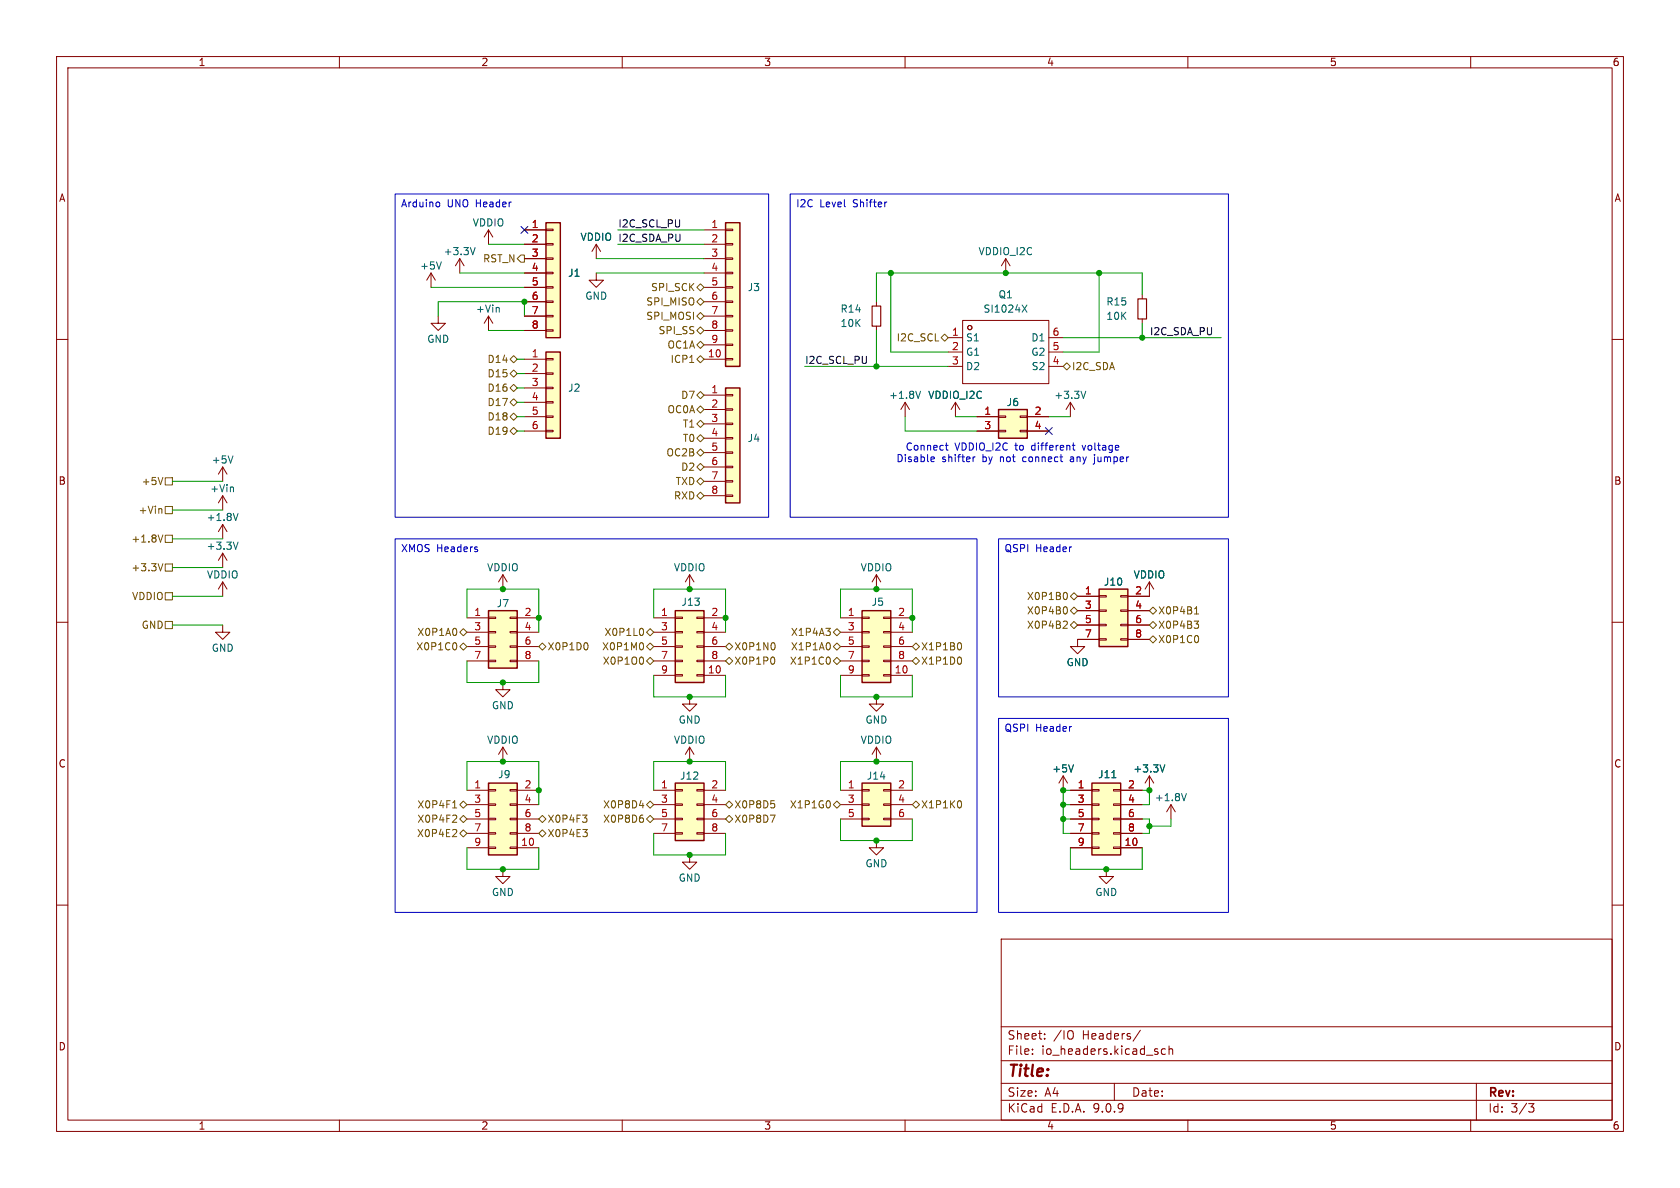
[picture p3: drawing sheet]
<svg xmlns="http://www.w3.org/2000/svg" width="297mm" height="210mm" viewBox="0 0 297 210" stroke-linecap="round" stroke-linejoin="round" font-family="sans-serif">
<g fill="none" stroke="#840000" stroke-width=".18">
<path d="M10 10h277v190h-277zM12 12h273v186h-273zM60 10v2M110 10v2M160 10v2M210 10v2M260 10v2M154.9 53.3v.8M154.9 57.7v.7M167.6 59.7h2.6M170.2 56.6h15.2v11.2h-15.2zM177.8 45.7l-.8 1.3"/>
<path d="M177.8 45.7l.8 1.3M177.8 45.7v2.6M185.4 59.7h2.6M201.9 52.1v.7M201.9 56.4v.8M10 60h2M167.6 62.2h2.6M167.6 64.8h2.6M168.9 71.1l-.8 1.3M168.9 71.1l.8 1.3M168.9 71.1v2.6M185.4 62.2h2.6"/>
<path d="M185.4 64.8h2.6M285 60h2M10 110h2M285 110h2M10 160h2M177 166h108v32h-108zM285 160h2M60 198v2M110 198v2M160 198v2M177 194.5h108M177 191.5h108"/>
<path d="M177 187.5h108M177 181.5h108M182.5 186.3v.1M182.5 185.5v.1M184.7 183.6v.1M184.7 182.8v.1M189.5 182.3a1.07 1.07 0 0 1 0 1.3M197 191.5v3M201.6 182.1l-1.3 2M206 185.5l-.4-.1-.3 .3v.4l.2 .2h.5M206.7 185.5l.2-.1 .3 .1 .1 .9M206.7 184.9v1.5"/>
<path d="M210 198v2M260 198v2M261 191.5v6.5M270.2 195.1h1l-.5 .6 .4 .1 .1 .5-.3 .3h-.4"/>
<circle cx="171.5" cy="57.9" r=".38"/>
</g>
<path d="M180.7 53.9l.8 1.3M181.5 53.9l-.8 1.3" fill="none" stroke="#006464" stroke-width=".18"/>
<path d="M154.2 54.1h1.5v3.6h-1.5zM201.2 52.8h1.5v3.6h-1.5z" fill="none" stroke="#840000" stroke-width=".2"/>
<path d="M176.5 72.4h5.1v5.1h-5.1z" fill="#ffffc2"/>
<path d="M176.5 72.4h5.1v5.1h-5.1z" fill="none" stroke="#840000" stroke-width=".25"/>
<g fill="none" stroke="#840000" stroke-width=".18">
<path d="M172.7 73.7h3.8M172.7 76.2h3.8M176.5 73.5h1.3v.3h-1.3zM176.5 76.1h1.3v.2h-1.3zM180.3 73.5h1.3v.3h-1.3zM180.3 76.1h1.3v.2h-1.3zM181.6 73.7h3.8M181.6 76.2h3.8M189.2 71.1l-.7 1.3M189.2 71.1l.8 1.3M189.2 71.1v2.6M88.9 120.7v1.2h1.3l-1.3 1.3-1.3-1.3h1.3"/>
<path d="M88.9 132.1l-.8 1.3M88.9 132.1l.8 1.3M88.9 132.1v2.5"/>
</g>
<path d="M192 69.2l-.5 1.2" fill="none" stroke="#006464" stroke-width=".18"/>
<path d="M86.4 108h5v10.1h-5z" fill="#ffffc2"/>
<path d="M86.4 108h5v10.1h-5z" fill="none" stroke="#840000" stroke-width=".25"/>
<g fill="none" stroke="#840000" stroke-width=".18">
<path d="M82.5 109.2h3.9M82.5 111.8h3.9M82.5 114.3h3.9M82.5 116.8h3.9M86.4 109.1h1.2v.2h-1.2zM86.4 111.6h1.2v.3h-1.2zM86.4 114.2h1.2v.2h-1.2zM86.4 116.7h1.2v.3h-1.2zM90.2 109.1h1.2v.2h-1.2zM90.2 111.6h1.2v.3h-1.2zM90.2 114.2h1.2v.2h-1.2zM90.2 116.7h1.2v.3h-1.2z"/>
<path d="M91.4 109.2h3.8M91.4 111.8h3.8M91.4 114.3h3.8M91.4 116.8h3.8"/>
</g>
<path d="M86.4 138.4h5v12.7h-5z" fill="#ffffc2"/>
<path d="M86.4 138.4h5v12.7h-5z" fill="none" stroke="#840000" stroke-width=".25"/>
<g fill="none" stroke="#840000" stroke-width=".18">
<path d="M160 71.1l-.7 1.3M160 71.1l.8 1.3M160 71.1v2.6M39.4 97.8l-.8 1.3M39.4 97.8l.7 1.3M39.4 82.6v2.5M39.4 87.6v2.6M39.4 92.7v2.6M39.4 97.8v2.5M39.4 92.7l-.8 1.3M39.4 92.7l.7 1.3M39.4 82.6l-.8 1.2"/>
<path d="M39.4 82.6l.7 1.2M39.4 87.6l-.8 1.3M39.4 87.6l.7 1.3M39.4 110.5v1.3h1.2l-1.2 1.2-1.3-1.2h1.3M39.4 102.9v2.5M39.4 102.9l-.8 1.2M39.4 102.9l.7 1.2M88.9 101.6l-.8 1.3M88.9 101.6l.8 1.3M88.9 101.6v2.5M121.9 101.6l-.7 1.3M121.9 101.6l.8 1.3"/>
<path d="M121.9 101.6v2.5M82.5 139.7h3.9M86.4 139.6h1.2v.2h-1.2zM90.2 139.6h1.2v.2h-1.2zM91.4 139.7h3.8M188 137.2l-.8 1.2M188 137.2l.7 1.2M188 137.2v2.5M82.5 142.2h3.9M82.5 144.8h3.9M82.5 147.3h3.9M82.5 149.9h3.9"/>
<path d="M86.4 142.1h1.2v.3h-1.2zM86.4 144.7h1.2v.2h-1.2zM86.4 147.2h1.2v.2h-1.2zM86.4 149.7h1.2v.3h-1.2zM90.2 142.1h1.2v.3h-1.2zM90.2 144.7h1.2v.2h-1.2zM90.2 147.2h1.2v.2h-1.2zM90.2 149.7h1.2v.3h-1.2zM91.4 142.2h3.8M91.4 144.8h3.8M91.4 147.3h3.8M91.4 149.9h3.8"/>
</g>
<path d="M162.7 69.2l-.4 1.2M41.1 86.1l.2 .2v.6M41.2 80.6l-.4 1.3M42.1 95.8l-.4 1.3M42.1 90.7l-.4 1.3M189.8 135.2l-.4 1.3" fill="none" stroke="#006464" stroke-width=".18"/>
<path d="M193 138.4h5.1v12.7h-5.1z" fill="#ffffc2"/>
<path d="M193 138.4h5.1v12.7h-5.1z" fill="none" stroke="#840000" stroke-width=".25"/>
<g fill="none" stroke="#840000" stroke-width=".18">
<path d="M203.2 102.9v2.5M203.2 102.9l-.8 1.2M203.2 102.9l.8 1.2M189.2 139.7h3.8M193 139.6h1.3v.2h-1.3zM196.8 139.6h1.3v.2h-1.3zM198.1 139.7h3.8M203.2 137.2l-.8 1.2M203.2 137.2l.8 1.2M203.2 137.2v2.5M189.2 142.2h3.8M189.2 144.8h3.8"/>
<path d="M189.2 147.3h3.8M189.2 149.9h3.8M193 142.1h1.3v.3h-1.3zM193 144.7h1.3v.2h-1.3zM193 147.2h1.3v.2h-1.3zM193 149.7h1.3v.3h-1.3zM195.6 153.7v1.2h1.2l-1.2 1.3-1.3-1.3h1.3M196.8 142.1h1.3v.3h-1.3zM196.8 144.7h1.3v.2h-1.3zM196.8 147.2h1.3v.2h-1.3zM196.8 149.7h1.3v.3h-1.3zM198.1 142.2h3.8"/>
<path d="M198.1 144.8h3.8M198.1 147.3h3.8M198.1 149.9h3.8M207 142.2l-.8 1.3M207 142.2l.8 1.3M207 142.2v2.6"/>
</g>
<path d="M196.6 137.5h.7M205.9 135.2l-.4 1.3M209.7 140.3l-.4 1.2" fill="none" stroke="#006464" stroke-width=".18"/>
<path d="M194.3 104.1h5.1v10.2h-5.1z" fill="#ffffc2"/>
<path d="M194.3 104.1h5.1v10.2h-5.1z" fill="none" stroke="#840000" stroke-width=".25"/>
<g fill="none" stroke="#840000" stroke-width=".18">
<path d="M154.9 101.6l-.7 1.3M154.9 101.6l.8 1.3M154.9 101.6v2.5M190.5 105.4h3.8M190.5 108h3.8M190.5 110.5h3.8M194.3 105.3h1.3v.2h-1.3zM194.3 107.8h1.3v.3h-1.3zM194.3 110.4h1.3v.2h-1.3zM194.3 112.9h1.3v.3h-1.3zM194.3 113h-3.8v1.3h1.3l-1.3 1.3-1.3-1.3h1.3M198.1 105.3h1.3v.2h-1.3z"/>
<path d="M198.1 107.8h1.3v.3h-1.3zM198.1 110.4h1.3v.2h-1.3zM198.1 112.9h1.3v.3h-1.3zM199.4 105.4h3.8M199.4 108h3.8M199.4 110.5h3.8M199.4 113h3.8M121.9 123.2v1.3h1.3l-1.3 1.2-1.3-1.2h1.3M154.9 123.2v1.3h1.3l-1.3 1.2-1.2-1.2h1.2M88.9 153.7v1.2h1.3l-1.3 1.3-1.3-1.3h1.3M121.9 151.1v1.3h1.3l-1.3 1.3-1.3-1.3h1.3"/>
</g>
<path d="M152.4 108h5.1v12.7h-5.1z" fill="#ffffc2"/>
<path d="M152.4 108h5.1v12.7h-5.1z" fill="none" stroke="#840000" stroke-width=".25"/>
<g fill="none" stroke="#840000" stroke-width=".18">
<path d="M148.6 109.2h3.8M148.6 111.8h3.8M148.6 114.3h3.8M148.6 116.8h3.8M148.6 119.4h3.8M152.4 109.1h1.3v.2h-1.3zM152.4 111.6h1.3v.3h-1.3zM152.4 114.2h1.3v.2h-1.3zM152.4 116.7h1.3v.3h-1.3zM152.4 119.3h1.3v.2h-1.3zM156.2 109.1h1.3v.2h-1.3zM156.2 111.6h1.3v.3h-1.3z"/>
<path d="M156.2 114.2h1.3v.2h-1.3zM156.2 116.7h1.3v.3h-1.3zM156.2 119.3h1.3v.2h-1.3zM157.5 109.2h3.8M157.5 111.8h3.8M157.5 114.3h3.8M157.5 116.8h3.8M157.5 119.4h3.8M154.9 148.6v1.3h1.3l-1.3 1.2-1.2-1.2h1.2"/>
</g>
<path d="M152.4 138.4h5.1v7.7h-5.1z" fill="#ffffc2"/>
<path d="M152.4 138.4h5.1v7.7h-5.1z" fill="none" stroke="#840000" stroke-width=".25"/>
<g fill="none" stroke="#840000" stroke-width=".18">
<path d="M148.6 139.7h3.8M152.4 139.6h1.3v.2h-1.3zM154.9 132.1l-.7 1.3M154.9 132.1l.8 1.3M154.9 132.1v2.5M156.2 139.6h1.3v.2h-1.3zM157.5 139.7h3.8M148.6 142.2h3.8M148.6 144.8h3.8M152.4 142.1h1.3v.3h-1.3zM152.4 144.7h1.3v.2h-1.3zM156.2 142.1h1.3v.3h-1.3z"/>
<path d="M156.2 144.7h1.3v.2h-1.3zM157.5 142.2h3.8M157.5 144.8h3.8"/>
</g>
<path d="M119.4 138.4h5.1v10.2h-5.1z" fill="#ffffc2"/>
<path d="M119.4 138.4h5.1v10.2h-5.1z" fill="none" stroke="#840000" stroke-width=".25"/>
<g fill="none" stroke="#840000" stroke-width=".18">
<path d="M86.4 40.6l-.8 1.3M86.4 40.6l.7 1.3M86.4 40.6v2.6M115.6 139.7h3.8M119.4 139.6h1.2v.2h-1.2zM123.2 139.6h1.3v.2h-1.3zM124.5 139.7h3.8M115.6 142.2h3.8M115.6 144.8h3.8M115.6 147.3h3.8M119.4 142.1h1.2v.3h-1.2zM119.4 144.7h1.2v.2h-1.2z"/>
<path d="M119.4 147.2h1.2v.2h-1.2zM123.2 142.1h1.3v.3h-1.3zM123.2 144.7h1.3v.2h-1.3zM123.2 147.2h1.3v.2h-1.3zM124.5 142.2h3.8M124.5 144.8h3.8M124.5 147.3h3.8"/>
</g>
<path d="M96.5 39.4h2.6v20.3h-2.6z" fill="#ffffc2"/>
<path d="M96.5 39.4h2.6v20.3h-2.6z" fill="none" stroke="#840000" stroke-width=".25"/>
<g fill="none" stroke="#840000" stroke-width=".18">
<path d="M77.5 55.9v1.3h1.2l-1.2 1.2-1.3-1.2h1.3M81.3 45.7l-.8 1.3M81.3 45.7l.7 1.3M81.3 45.7v2.6M86.4 55.9l-.8 1.3M86.4 55.9l.7 1.3M86.4 55.9v2.5M92.7 40.6h3.8M92.7 43.2h3.8M92.7 45.7h3.8M92.7 48.3h3.8M92.7 50.8h3.8"/>
<path d="M92.7 53.3h3.8M92.7 55.9h3.8M92.7 58.4h3.8M96.5 40.5h1.3v.3h-1.3zM96.5 43.1h1.3v.2h-1.3zM96.5 45.6h1.3v.2h-1.3zM96.5 48.1h1.3v.3h-1.3zM96.5 50.7h1.3v.2h-1.3zM96.5 53.2h1.3v.3h-1.3zM96.5 55.8h1.3v.2h-1.3zM96.5 58.3h1.3v.2h-1.3z"/>
</g>
<path d="M84 43.8l-.4 1.2M88.1 54.3l.2 .2v.7" fill="none" stroke="#006464" stroke-width=".18"/>
<path d="M128.3 68.6h2.5v20.3h-2.5z" fill="#ffffc2"/>
<path d="M128.3 68.6h2.5v20.3h-2.5z" fill="none" stroke="#840000" stroke-width=".25"/>
<g fill="none" stroke="#840000" stroke-width=".18">
<path d="M124.5 69.9h3.8M124.5 72.4h3.8M124.5 74.9h3.8M124.5 77.5h3.8M128.3 69.7h1.2v.3h-1.2zM128.3 72.3h1.2v.2h-1.2zM128.3 74.8h1.2v.3h-1.2zM128.3 77.3h1.2v.3h-1.2zM128.3 79.9h1.2v.2h-1.2zM124.5 80h3.8M124.5 82.6h3.8M124.5 85.1h3.8"/>
<path d="M124.5 87.6h3.8M128.3 82.4h1.2v.3h-1.2zM128.3 85h1.2v.2h-1.2zM128.3 87.5h1.2v.3h-1.2z"/>
</g>
<path d="M128.3 39.4h2.5v25.4h-2.5z" fill="#ffffc2"/>
<path d="M128.3 39.4h2.5v25.4h-2.5z" fill="none" stroke="#840000" stroke-width=".25"/>
<g fill="none" stroke="#840000" stroke-width=".18">
<path d="M124.5 40.6h3.8M124.5 43.2h3.8M124.5 45.7h3.8M124.5 48.3h3.8M124.5 50.8h3.8M124.5 53.3h3.8M124.5 55.9h3.8M124.5 58.4h3.8M128.3 40.5h1.2v.3h-1.2zM128.3 43.1h1.2v.2h-1.2zM128.3 45.6h1.2v.2h-1.2zM128.3 48.1h1.2v.3h-1.2z"/>
<path d="M128.3 50.7h1.2v.2h-1.2zM128.3 53.2h1.2v.3h-1.2zM128.3 55.8h1.2v.2h-1.2zM128.3 58.3h1.2v.2h-1.2zM124.5 61h3.8M124.5 63.5h3.8M128.3 60.8h1.2v.3h-1.2zM128.3 63.4h1.2v.2h-1.2zM121.9 132.1l-.7 1.3M121.9 132.1l.8 1.3M121.9 132.1v2.5"/>
</g>
<path d="M119.4 108h5.1v12.7h-5.1z" fill="#ffffc2"/>
<path d="M119.4 108h5.1v12.7h-5.1z" fill="none" stroke="#840000" stroke-width=".25"/>
<g fill="none" stroke="#840000" stroke-width=".18">
<path d="M115.6 109.2h3.8M115.6 111.8h3.8M115.6 114.3h3.8M115.6 116.8h3.8M115.6 119.4h3.8M119.4 109.1h1.2v.2h-1.2zM119.4 111.6h1.2v.3h-1.2zM119.4 114.2h1.2v.2h-1.2zM119.4 116.7h1.2v.3h-1.2zM119.4 119.3h1.2v.2h-1.2zM123.2 109.1h1.3v.2h-1.3zM123.2 111.6h1.3v.3h-1.3z"/>
<path d="M123.2 114.2h1.3v.2h-1.3zM123.2 116.7h1.3v.3h-1.3zM123.2 119.3h1.3v.2h-1.3zM124.5 109.2h3.8M124.5 111.8h3.8M124.5 114.3h3.8M124.5 116.8h3.8M124.5 119.4h3.8"/>
</g>
<path d="M96.5 62.2h2.6v15.3h-2.6z" fill="#ffffc2"/>
<path d="M96.5 62.2h2.6v15.3h-2.6z" fill="none" stroke="#840000" stroke-width=".25"/>
<g fill="none" stroke="#840000" stroke-width=".18">
<path d="M76.2 48.3l-.8 1.2M76.2 48.3l.8 1.2M76.2 48.3v2.5M92.7 40.6h3.8M92.7 43.2h3.8M92.7 45.7h3.8M92.7 48.3h3.8M92.7 50.8h3.8M92.7 53.3h3.8M92.7 55.9h3.8M92.7 58.4h3.8M105.4 48.3v1.2h1.3l-1.3 1.3-1.3-1.3h1.3"/>
<path d="M105.4 43.2l-.8 1.3M105.4 43.2l.8 1.3M105.4 43.2v2.5M92.7 63.5h3.8M92.7 66h3.8M92.7 68.6h3.8M92.7 71.1h3.8M92.7 73.7h3.8M92.7 76.2h3.8M96.5 63.4h1.3v.2h-1.3zM96.5 65.9h1.3v.3h-1.3zM96.5 68.5h1.3v.2h-1.3z"/>
<path d="M96.5 71h1.3v.2h-1.3zM96.5 73.5h1.3v.3h-1.3zM96.5 76.1h1.3v.2h-1.3zM172.7 73.7h3.8M172.7 76.2h3.8M181.6 73.7h3.8M181.6 76.2h3.8M190.5 105.4h3.8M190.5 108h3.8M190.5 110.5h3.8M190.5 113h3.8M199.4 105.4h3.8"/>
<path d="M199.4 108h3.8M199.4 110.5h3.8M199.4 113h3.8M189.2 139.7h3.8M198.1 139.7h3.8M189.2 142.2h3.8M189.2 144.8h3.8M189.2 147.3h3.8M189.2 149.9h3.8M198.1 142.2h3.8M198.1 144.8h3.8M198.1 147.3h3.8"/>
<path d="M198.1 149.9h3.8"/>
</g>
<path d="M78 46.3l-.4 1.3M189.8 135.2l-.4 1.3M196.6 137.5h.7M205.9 135.2l-.4 1.3" fill="none" stroke="#006464" stroke-width=".18"/>
<g fill="none" stroke="#725600" stroke-width=".18">
<path d="M91.4 45.7l.7-.6h.6v1.3h-.6zM123.2 55.9l.6-.7 .7 .7-.7 .6zM123.2 58.4l.6-.6 .7 .6-.7 .7zM123.2 50.8l.6-.6 .7 .6-.7 .6zM123.2 53.3l.6-.6 .7 .6-.7 .7zM166.4 59.7l.6-.6 .6 .6-.6 .6zM90.2 68.6l.6-.7 .6 .7-.6 .6zM90.2 76.2l.6-.6 .6 .6-.6 .6zM90.2 73.7l.6-.7 .6 .7-.6 .6zM90.2 71.1l.6-.6 .6 .6-.6 .7zM90.2 66l.6-.6 .6 .6-.6 .7zM90.8 62.9l.6 .6-.6 .6-.6-.6z"/>
<path d="M121.9 64.1h.8M123.2 77.5l.6-.7 .7 .7-.7 .6zM123.2 63.5l.6-.6 .7 .6-.7 .6zM123.2 69.9l.6-.7 .7 .7-.7 .6zM123.2 74.9l.6-.6 .7 .6-.7 .7zM123.2 61l.6-.7 .7 .7-.7 .6zM123.8 71.8l.7 .6-.7 .6-.6-.6zM188 64.8l.6-.7 .6 .7-.6 .6zM28.4 89.9l.2 .2v.6M28.8 94.6l-.4 1.2M28.8 84.4l-.4 1.3M28.8 99.6l-.4 1.3"/>
<path d="M29.2 94.6h1.3v1.3h-1.3zM29.2 89.5h1.3v1.3h-1.3zM29.2 84.5h1.3v1.2h-1.3zM29.2 99.7h1.3v1.3h-1.3zM123.2 85.1l.6-.6 .7 .6-.7 .6zM123.2 82.6l.6-.7 .7 .7-.7 .6zM123.2 80l.6-.6 .7 .6-.7 .6zM123.2 87.6l.6-.6 .7 .6-.7 .7zM29.2 109.9h1.3v1.2h-1.3zM29.2 104.8h1.3v1.2h-1.3zM80.6 113.7l.1 .4-.1 .7M80.7 111.3v.8"/>
<path d="M81.3 111.8l.6-.7 .6 .7-.6 .6zM81.3 114.3l.6-.6 .6 .6-.6 .6zM95.2 114.3l.7-.6 .6 .6-.6 .6zM103.8 113.7l.1 .4-.1 .7M113.6 111.1l.2 .5-.2 .7M113.6 113.7l.2 .4-.2 .7M113.6 116.3l.2 .3-.2 .7M114.3 111.8l.6-.7 .7 .7-.7 .6zM114.3 116.8l.6-.6 .7 .6-.7 .7zM114.3 114.3l.6-.6 .7 .6-.7 .6zM128.3 116.8l.6-.6 .6 .6-.6 .7zM128.3 114.3l.6-.6 .6 .6-.6 .6z"/>
<path d="M136.7 116.1a.79 .79 0 0 1 0 1.3M136.8 113.7l.2 .4-.2 .7M146 111.1h.8l-.4 .5M146.7 116.3l.1 .3-.1 .7M146.7 111.7v.5M146.7 113.9v.7M147.3 116.8l.7-.6 .6 .6-.6 .7zM147.3 111.8l.7-.7 .6 .7-.6 .6zM147.3 114.3l.7-.6 .6 .6-.6 .6zM161.3 114.3l.6-.6 .7 .6-.7 .6zM161.3 116.8l.6-.6 .7 .6-.7 .7zM169.7 113.6a.79 .79 0 0 1 0 1.3"/>
<path d="M169.9 116.3l.1 .3-.1 .7M188.4 104.7a.79 .79 0 0 1 0 1.3M188.4 107.3a.79 .79 0 0 1 0 1.2M188.5 109.8l.2 .2-.1 .3-.7 .8h.8M189.2 105.4l.7-.6 .6 .6-.6 .6zM189.2 108l.7-.7 .6 .7-.6 .6zM189.2 110.5l.7-.6 .6 .6-.6 .6zM203.2 110.5l.6-.6 .7 .6-.7 .6zM203.2 113l.6-.6 .7 .6-.7 .7zM203.2 108l.6-.7 .7 .7-.7 .6zM211.1 109.8h.8l-.4 .5M211.2 108.5h.7"/>
<path d="M211.4 107.4l.1-.1v1.2M211.7 110.3l.2 .2v.3l-.2 .3M211.8 112.5l.1 .3-.1 .7M80 142.8h.7M80.3 141.7l.1-.2v1.3M80.5 144.1l.2 .2v.3l-.7 .8h.7M80.6 146.7l.1 .2v.3l-.7 .7h.7M81.3 144.8l.6-.7 .6 .7-.6 .6zM81.3 147.3l.6-.6 .6 .6-.6 .7zM81.9 141.6l.6 .6-.6 .7-.6-.7zM95.2 144.8l.7-.7 .6 .7-.6 .6zM95.2 147.3l.7-.6 .6 .6-.6 .7z"/>
<path d="M103 144.1h.8l-.5 .5M103 146.6h.8l-.4 .5M103.6 144.6l.2 .2-.2 .5M103.7 147.2l.1 .2-.1 .4M113 142.4h.8M113.6 144.6l.2 .2-.2 .5M114.3 144.8l.6-.7 .7 .7-.7 .6zM114.3 142.2l.6-.6 .7 .6-.7 .7zM128.3 144.8l.6-.7 .6 .7-.6 .6zM128.9 141.6l.6 .6-.6 .7-.6-.7zM136.2 144.1h.8l-.5 1.3M136.3 141.5h.6"/>
<path d="M136.8 142.1l.2 .2-.2 .5M146.7 141.8v.8M148 141.6l.6 .6-.6 .7-.7-.7zM161.9 141.6l.7 .6-.7 .7-.6-.7zM169.7 141.5a.79 .79 0 0 1 0 1.3"/>
</g>
<g fill="none" stroke="#009600" stroke-width=".18">
<path d="M76.2 50.8h16.5M77.5 55.9v-2.6h15.2v2.6M81.3 48.3h11.4M86.4 43.2h6.3M86.4 58.4h6.3M105.4 48.3h19.1M105.4 45.7h19.1M109.2 43.2h15.3M109.2 40.6h15.3M154.9 58.4v6.4M157.5 48.3v13.9h10.1M188 59.7h27.9"/>
<path d="M194.3 48.3v13.9h-6.3M201.9 52.1v-3.8h-47v5M201.9 57.2v2.5M91.4 76.2h1.3M91.4 73.7h1.3M91.4 66h1.3M91.4 63.5h1.3M91.4 68.6h1.3M91.4 71.1h1.3M142.2 64.8h25.4M160 73.7v2.5h12.7M168.9 73.7h3.8"/>
<path d="M185.4 73.7h3.8M30.5 95.3h8.9M30.5 85.1h8.9M30.5 90.2h8.9M30.5 100.3h8.9M30.5 105.4h8.9M30.5 110.5h8.9M82.5 109.2v-5.1h12.7v7.7M82.5 116.8v3.9h12.7v-3.9M115.6 109.2v-5.1h12.7v7.7M115.6 119.4v3.8h12.7v-3.8M148.6 109.2v-5.1h12.7v7.7"/>
<path d="M148.6 119.4v3.8h12.7v-3.8M82.5 139.7v-5.1h12.7v7.6M115.6 139.7v-5.1h12.7v5.1M148.6 139.7v-5.1h12.7v5.1M189.2 139.7h-1.2v7.6h1.2M201.9 139.7h1.3v2.5h-1.3M82.5 149.9v3.8h12.7v-3.8M115.6 147.3v3.8h12.7v-3.8M148.6 144.8v3.8h12.7v-3.8M188 142.2h1.2M188 144.8h1.2M189.2 149.9v3.8h12.7v-3.8"/>
<path d="M201.9 144.8h1.3v2.5h-1.3M207 144.8v1.3h-3.8"/>
</g>
<path d="M92.1 40l1.2 1.2M93.3 40l-1.2 1.2M184.8 75.6l1.2 1.2M186 75.6l-1.2 1.2" fill="none" stroke="#000084" stroke-width=".18"/>
<g fill="none" stroke="#0000c2" stroke-width=".18">
<path d="M69.8 34.3h66.1v57.1h-66.1zM77.3 35.7l.3 .1 .1 .2v.4l-.4 .2M139.7 34.3h77.5v57.1h-77.5zM156.8 35.7l-.3 .1M167.1 78.7h.5M167.3 78.3v1.1l.3 .2M189.6 78.7h.4M189.7 78.3v1.1l.3 .2M69.8 95.3h102.9v66h-102.9zM84.4 97.2v.3M164.8 80.8h.3l.1 .3-.6 .1M165.1 81.6h-.3"/>
<path d="M172 80.8v.8M172.4 80.8l-.4 .2M176.5 95.3h40.7v27.9h-40.7zM189.4 80.8h-.1M189.4 81.1l-.2 .2 .2 .3M193.5 80.8v1.1l-.2 .1M176.5 127h40.7v34.3h-40.7z"/>
</g>
<g fill="#009600" stroke="#009600" stroke-width=".18">
<circle cx="92.7" cy="53.3" r=".46"/>
<circle cx="95.2" cy="139.7" r=".46"/>
<circle cx="88.9" cy="120.7" r=".46"/>
<circle cx="95.2" cy="109.2" r=".46"/>
<circle cx="88.9" cy="134.6" r=".46"/>
<circle cx="121.9" cy="151.1" r=".46"/>
<circle cx="154.9" cy="148.6" r=".46"/>
<circle cx="154.9" cy="134.6" r=".46"/>
<circle cx="161.3" cy="109.2" r=".46"/>
<circle cx="154.9" cy="123.2" r=".46"/>
<circle cx="88.9" cy="153.7" r=".46"/>
<circle cx="154.9" cy="104.1" r=".46"/>
<circle cx="128.3" cy="109.2" r=".46"/>
<circle cx="121.9" cy="104.1" r=".46"/>
<circle cx="188" cy="142.2" r=".46"/>
<circle cx="188" cy="139.7" r=".46"/>
<circle cx="188" cy="144.8" r=".46"/>
<circle cx="203.2" cy="139.7" r=".46"/>
<circle cx="195.6" cy="153.7" r=".46"/>
<circle cx="203.2" cy="146.1" r=".46"/>
<circle cx="194.3" cy="48.3" r=".46"/>
<circle cx="177.8" cy="48.3" r=".46"/>
<circle cx="201.9" cy="59.7" r=".46"/>
<circle cx="157.5" cy="48.3" r=".46"/>
<circle cx="154.9" cy="64.8" r=".46"/>
<circle cx="88.9" cy="104.1" r=".46"/>
<circle cx="121.9" cy="134.6" r=".46"/>
<circle cx="121.9" cy="123.2" r=".46"/>
</g>
<text font-size="2.8" fill="#840000" x="178" y="190.9">Title:</text>
<g font-size="2.1" fill="#840000">
<text x="178" y="184">Sheet:</text>
<text x="186.2" y="184">/IO</text>
<text x="191.4" y="184">Headers/</text>
<text x="178" y="186.7">File:</text>
<text x="184.1" y="186.7">io_headers.kicad_sch</text>
<text x="178" y="196.9">KiCad</text>
<text x="178" y="194.1">Size:</text>
<text x="184.7" y="194.1">A4</text>
<text x="185.7" y="196.9">E.D.A.</text>
<text x="193.3" y="196.9">9.0.9</text>
<text x="200" y="194.1">Date:</text>
<text x="263" y="194.3">Rev:</text>
<text x="263" y="196.9">Id:</text>
<text x="267.1" y="196.9">3/3</text>
</g>
<g font-size="1.8" fill="#840000">
<text x="35" y="11.9">1</text>
<text x="85" y="11.9">2</text>
<text x="135" y="11.9">3</text>
<text x="185" y="11.9">4</text>
<text x="235" y="11.9">5</text>
<text x="285" y="11.9">6</text>
<text x="10.3" y="35.9">A</text>
<text x="285.3" y="35.9">A</text>
<text x="10.3" y="85.9">B</text>
<text x="285.3" y="85.9">B</text>
<text x="10.3" y="135.9">C</text>
<text x="285.3" y="135.9">C</text>
<text x="10.3" y="185.9">D</text>
<text x="285.3" y="185.9">D</text>
<text x="35" y="199.9">1</text>
<text x="85" y="199.9">2</text>
<text x="135" y="199.9">3</text>
<text x="185" y="199.9">4</text>
<text x="235" y="199.9">5</text>
<text x="285" y="199.9">6</text>
</g>
<g font-size="1.8" fill="#0000c2">
<text x="70.8" y="37">Arduino</text>
<text x="79" y="37">UNO Header</text>
<text x="140.7" y="37">I2C</text>
<text x="144.9" y="37">Level</text>
<text x="150.9" y="37">Shifter</text>
<text x="158.4" y="81.9">Disable</text>
<text x="160" y="79.9">Connect</text>
<text x="166.5" y="81.9">shifter</text>
<text x="168.8" y="79.9">VDDIO_I2C</text>
<text x="173.8" y="81.9">by</text>
<text x="177.1" y="81.9">not</text>
<text x="179.6" y="79.9">to</text>
<text x="181.3" y="81.9">connect</text>
<text x="182.6" y="79.9">different</text>
<text x="189.9" y="81.9">any</text>
<text x="191.8" y="79.9">voltage</text>
<text x="194.3" y="81.9">jumper</text>
<text x="70.8" y="97.9">XMOS Headers</text>
<text x="177.5" y="97.9">QSPI</text>
<text x="183.1" y="97.9">Header</text>
<text x="177.5" y="129.7">QSPI</text>
<text x="183.1" y="129.7">Header</text>
</g>
<g font-size="1.8" fill="#006464">
<text x="83.5" y="40.2">VDDIO</text>
<text x="74.2" y="47.9">+5V</text>
<text x="78.3" y="45.3">+3.3V</text>
<text x="102.5" y="42.8">VDDIO</text>
<text x="172.9" y="45.3">VDDIO_I2C</text>
<text x="100.3" y="49.1">J1</text>
<text x="103.4" y="53.2">GND</text>
<text x="132.1" y="51.7">J3</text>
<text x="176.4" y="52.9">Q1</text>
<text x="84.1" y="55.5">+Vin</text>
<text x="148.5" y="55.5">R14</text>
<text x="148.5" y="58">10K</text>
<text x="173.8" y="55.5">SI1024X</text>
<text x="195.5" y="54.2">R15</text>
<text x="195.5" y="56.7">10K</text>
<text x="75.4" y="60.8">GND</text>
<text x="170.7" y="60.6">S1</text>
<text x="170.7" y="63.1">G1</text>
<text x="170.7" y="65.6">D2</text>
<text x="182.2" y="60.6">D1</text>
<text x="182.2" y="63.1">G2</text>
<text x="182.3" y="65.6">S2</text>
<text x="100.3" y="69.4">J2</text>
<text x="157.1" y="70.7">+1.8V</text>
<text x="164" y="70.7">VDDIO_I2C</text>
<text x="177.9" y="72">J6</text>
<text x="186.3" y="70.7">+3.3V</text>
<text x="37.3" y="82.1">+5V</text>
<text x="132.1" y="78.3">J4</text>
<text x="37.1" y="87.2">+Vin</text>
<text x="36.4" y="92.3">+1.8V</text>
<text x="36.4" y="97.4">+3.3V</text>
<text x="86" y="101.2">VDDIO</text>
<text x="119" y="101.2">VDDIO</text>
<text x="152.1" y="101.2">VDDIO</text>
<text x="36.5" y="102.5">VDDIO</text>
<text x="87.7" y="107.5">J7</text>
<text x="120.4" y="107.3">J13</text>
<text x="154" y="107.3">J5</text>
<text x="195.1" y="103.7">J10</text>
<text x="200.3" y="102.5">VDDIO</text>
<text x="37.3" y="115.4">GND</text>
<text x="188.5" y="118">GND</text>
<text x="86.9" y="125.6">GND</text>
<text x="86" y="131.7">VDDIO</text>
<text x="119" y="131.7">VDDIO</text>
<text x="119.9" y="128.1">GND</text>
<text x="152.1" y="131.7">VDDIO</text>
<text x="152.9" y="128.1">GND</text>
<text x="88" y="137.8">J9</text>
<text x="185.9" y="136.8">+5V</text>
<text x="194" y="137.8">J11</text>
<text x="200.3" y="136.8">+3.3V</text>
<text x="120.1" y="138">J12</text>
<text x="153.1" y="138">J14</text>
<text x="204.1" y="141.8">+1.8V</text>
<text x="152.9" y="153.5">GND</text>
<text x="86.9" y="158.6">GND</text>
<text x="119.9" y="156.1">GND</text>
<text x="193.5" y="158.6">GND</text>
</g>
<g font-size="1.8" fill="#a90000">
<text x="93.9" y="40.4">1</text>
<text x="125.7" y="40.4">1</text>
<text x="93.9" y="42.9">2</text>
<text x="93.9" y="45.5">3</text>
<text x="125.7" y="42.9">2</text>
<text x="125.7" y="45.5">3</text>
<text x="93.9" y="48">4</text>
<text x="93.9" y="50.5">5</text>
<text x="93.9" y="53.1">6</text>
<text x="125.7" y="48">4</text>
<text x="125.7" y="50.5">5</text>
<text x="125.7" y="53.1">6</text>
<text x="93.9" y="55.6">7</text>
<text x="93.9" y="58.2">8</text>
<text x="125.7" y="55.6">7</text>
<text x="125.7" y="58.2">8</text>
<text x="168.2" y="59.4">1</text>
<text x="186" y="59.4">6</text>
<text x="93.9" y="63.2">1</text>
<text x="93.9" y="65.8">2</text>
<text x="125.1" y="63.2">10</text>
<text x="125.7" y="60.7">9</text>
<text x="168.2" y="62">2</text>
<text x="168.2" y="64.5">3</text>
<text x="186" y="62">5</text>
<text x="186" y="64.5">4</text>
<text x="93.9" y="68.3">3</text>
<text x="93.9" y="70.9">4</text>
<text x="125.7" y="69.6">1</text>
<text x="93.9" y="73.4">5</text>
<text x="93.9" y="75.9">6</text>
<text x="125.7" y="72.1">2</text>
<text x="125.7" y="74.7">3</text>
<text x="125.7" y="77.2">4</text>
<text x="173.9" y="73.4">1</text>
<text x="173.9" y="75.9">3</text>
<text x="182.8" y="73.4">2</text>
<text x="182.8" y="75.9">4</text>
<text x="125.7" y="79.8">5</text>
<text x="125.7" y="82.3">6</text>
<text x="125.7" y="84.8">7</text>
<text x="125.7" y="87.4">8</text>
<text x="191.7" y="105.2">1</text>
<text x="191.7" y="107.7">3</text>
<text x="200.6" y="105.2">2</text>
<text x="200.6" y="107.7">4</text>
<text x="83.7" y="109">1</text>
<text x="83.7" y="111.5">3</text>
<text x="92.6" y="109">2</text>
<text x="92.6" y="111.5">4</text>
<text x="116.8" y="109">1</text>
<text x="116.8" y="111.5">3</text>
<text x="125.7" y="109">2</text>
<text x="125.7" y="111.5">4</text>
<text x="149.8" y="109">1</text>
<text x="149.8" y="111.5">3</text>
<text x="158.7" y="109">2</text>
<text x="158.7" y="111.5">4</text>
<text x="191.7" y="110.2">5</text>
<text x="191.7" y="112.8">7</text>
<text x="200.6" y="110.2">6</text>
<text x="200.6" y="112.8">8</text>
<text x="83.7" y="114">5</text>
<text x="83.7" y="116.6">7</text>
<text x="92.6" y="114">6</text>
<text x="92.6" y="116.6">8</text>
<text x="116.8" y="114">5</text>
<text x="116.8" y="116.6">7</text>
<text x="116.8" y="119.1">9</text>
<text x="125.1" y="119.1">10</text>
<text x="125.7" y="114">6</text>
<text x="125.7" y="116.6">8</text>
<text x="149.8" y="114">5</text>
<text x="149.8" y="116.6">7</text>
<text x="149.8" y="119.1">9</text>
<text x="158.1" y="119.1">10</text>
<text x="158.7" y="114">6</text>
<text x="158.7" y="116.6">8</text>
<text x="83.7" y="139.4">1</text>
<text x="83.7" y="142">3</text>
<text x="92.6" y="139.4">2</text>
<text x="92.6" y="142">4</text>
<text x="116.8" y="139.4">1</text>
<text x="116.8" y="142">3</text>
<text x="125.7" y="139.4">2</text>
<text x="125.7" y="142">4</text>
<text x="149.8" y="139.4">1</text>
<text x="149.8" y="142">3</text>
<text x="158.7" y="139.4">2</text>
<text x="158.7" y="142">4</text>
<text x="190.4" y="139.4">1</text>
<text x="190.4" y="142">3</text>
<text x="199.3" y="139.4">2</text>
<text x="199.3" y="142">4</text>
<text x="83.7" y="144.5">5</text>
<text x="83.7" y="147.1">7</text>
<text x="83.7" y="149.6">9</text>
<text x="92" y="149.6">10</text>
<text x="92.6" y="144.5">6</text>
<text x="92.6" y="147.1">8</text>
<text x="116.8" y="144.5">5</text>
<text x="116.8" y="147.1">7</text>
<text x="125.7" y="144.5">6</text>
<text x="125.7" y="147.1">8</text>
<text x="149.8" y="144.5">5</text>
<text x="158.7" y="144.5">6</text>
<text x="190.4" y="144.5">5</text>
<text x="190.4" y="147.1">7</text>
<text x="190.4" y="149.6">9</text>
<text x="198.7" y="149.6">10</text>
<text x="199.3" y="144.5">6</text>
<text x="199.3" y="147.1">8</text>
</g>
<g font-size="1.8" fill="#0f0f0f">
<text x="109.2" y="40.3">I2C_SCL_PU</text>
<text x="102.5" y="42.8">VDDIO I2C_SDA_PU</text>
<text x="203.2" y="59.3">I2C_SDA_PU</text>
<text x="142.2" y="64.4">I2C_SCL_PU</text>
</g>
<g font-size="1.8" fill="#725600">
<text x="85.3" y="46.6">RST_N</text>
<text x="115" y="51.7">SPI_SCK</text>
<text x="114.1" y="56.7">SPI_MOSI</text>
<text x="114.1" y="54.2">SPI_MISO</text>
<text x="116.3" y="59.3">SPI_SS</text>
<text x="86.1" y="64.4">D14</text>
<text x="117.9" y="61.8">OC1A</text>
<text x="118.4" y="64.4">ICP1</text>
<text x="158.4" y="60.6">I2C_SCL</text>
<text x="189.4" y="65.6">I2C_SDA</text>
<text x="86.1" y="69.4">D16</text>
<text x="86.1" y="72">D17</text>
<text x="86.1" y="66.9">D15</text>
<text x="120.3" y="70.7">D7</text>
<text x="86.1" y="77.1">D19</text>
<text x="86.1" y="74.5">D18</text>
<text x="117.9" y="73.3">OC0A</text>
<text x="120.6" y="75.8">T1</text>
<text x="117.7" y="80.9">OC2B</text>
<text x="120.3" y="83.4">D2</text>
<text x="120.6" y="78.3">T0</text>
<text x="24.9" y="86">+5V</text>
<text x="119" y="88.5">RXD</text>
<text x="119.3" y="86">TXD</text>
<text x="24.4" y="91">+Vin</text>
<text x="23.1" y="96.1">+1.8V</text>
<text x="23.1" y="101.2">+3.3V</text>
<text x="23.3" y="106.3">VDDIO</text>
<text x="181.5" y="106.3">X0P1B0</text>
<text x="24.9" y="111.4">GND</text>
<text x="73.7" y="112.6">X0P1A0</text>
<text x="106.8" y="112.6">X0P1L0</text>
<text x="139.7" y="112.6">X1P4A3</text>
<text x="181.5" y="108.8">X0P4B0</text>
<text x="181.5" y="111.4">X0P4B2</text>
<text x="204.7" y="111.4">X0P4B3</text>
<text x="204.7" y="113.9">X0P1C0</text>
<text x="204.7" y="108.8">X0P4B1</text>
<text x="73.5" y="115.2">X0P1C0</text>
<text x="96.7" y="115.2">X0P1D0</text>
<text x="106.3" y="115.2">X0P1M0</text>
<text x="106.5" y="117.7">X0P1O0</text>
<text x="129.7" y="117.7">X0P1P0</text>
<text x="129.7" y="115.2">X0P1N0</text>
<text x="139.5" y="117.7">X1P1C0</text>
<text x="139.7" y="115.2">X1P1A0</text>
<text x="162.8" y="115.2">X1P1B0</text>
<text x="162.8" y="117.7">X1P1D0</text>
<text x="73.7" y="143.1">X0P4F1</text>
<text x="106.5" y="143.1">X0P8D4</text>
<text x="129.7" y="143.1">X0P8D5</text>
<text x="139.5" y="143.1">X1P1G0</text>
<text x="162.8" y="143.1">X1P1K0</text>
<text x="73.6" y="148.2">X0P4E2</text>
<text x="73.7" y="145.6">X0P4F2</text>
<text x="96.7" y="145.6">X0P4F3</text>
<text x="96.7" y="148.2">X0P4E3</text>
<text x="106.5" y="145.6">X0P8D6</text>
<text x="129.7" y="145.6">X0P8D7</text>
</g>
</svg>
